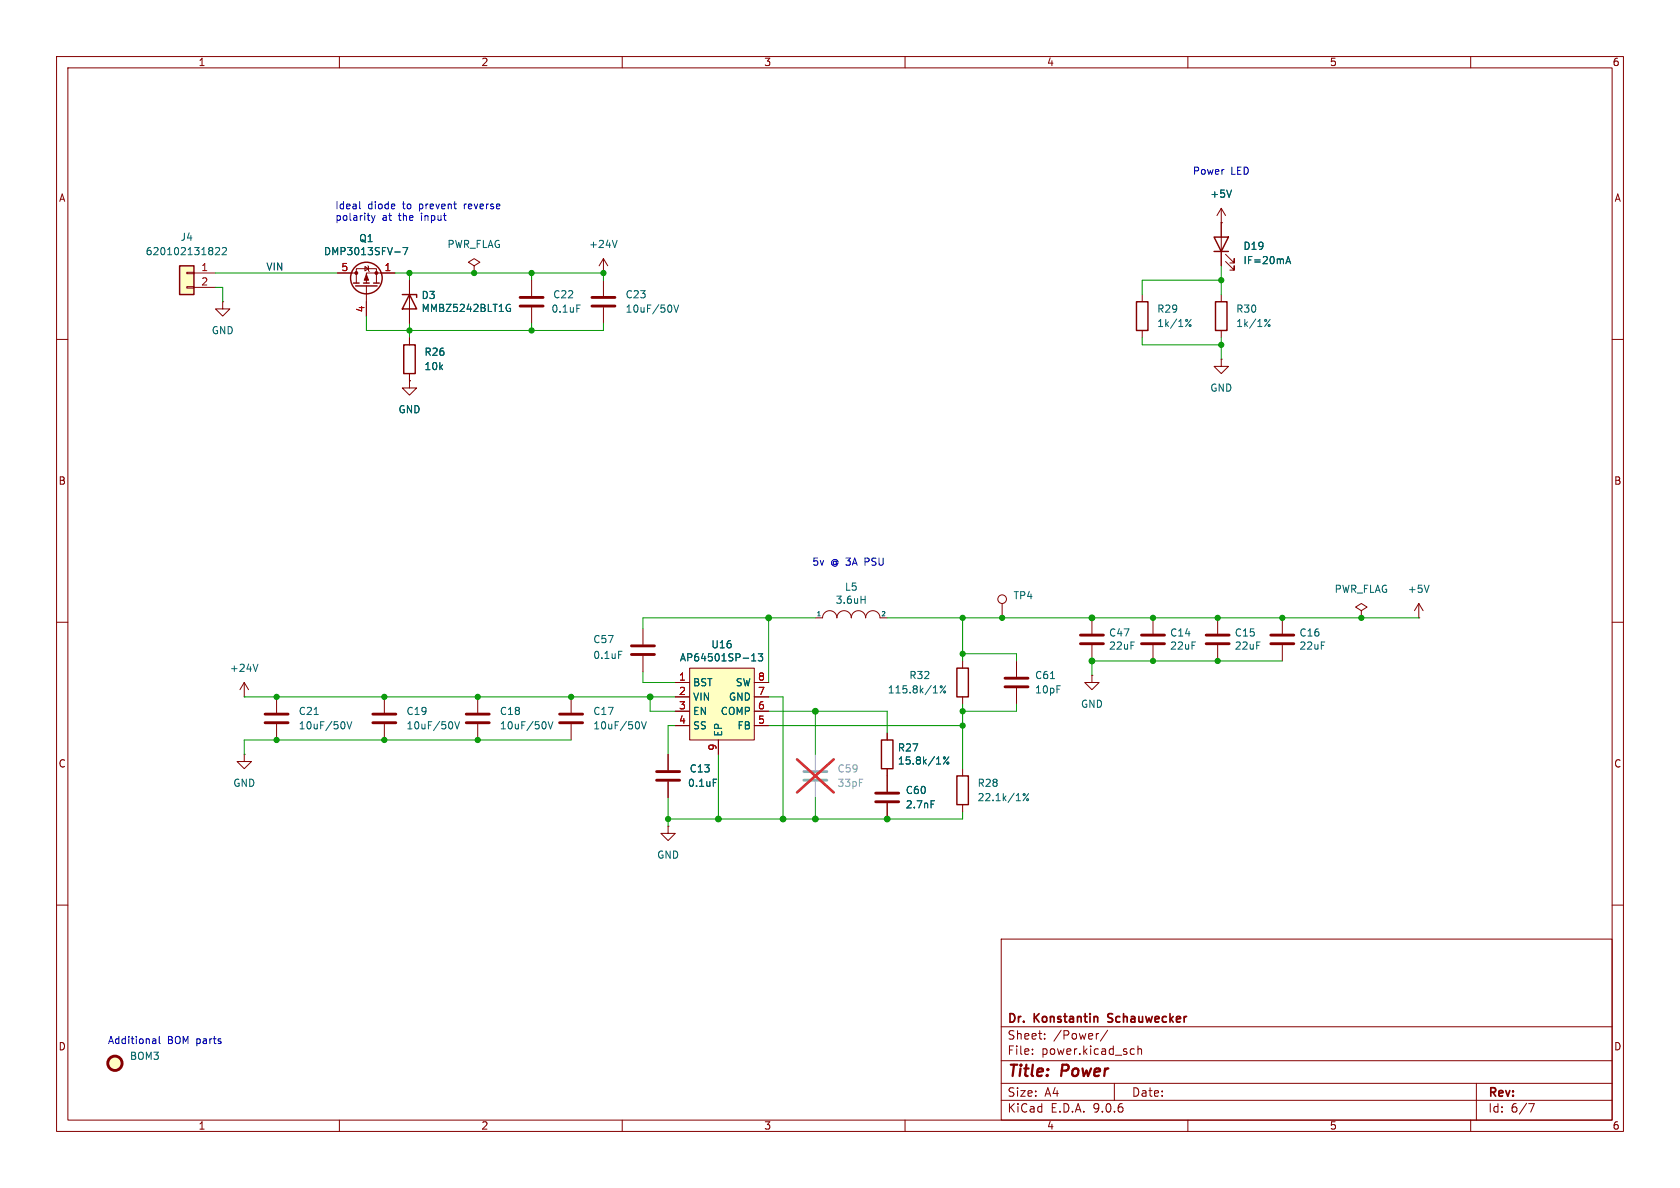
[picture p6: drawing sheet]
<svg xmlns="http://www.w3.org/2000/svg" width="297mm" height="210mm" viewBox="0 0 297 210" stroke-linecap="round" stroke-linejoin="round" font-family="sans-serif">
<g fill="none" stroke="#840000" stroke-width=".18">
<path d="M10 10h277v190h-277zM12 12h273v186h-273zM60 10v2M110 10v2M160 10v2M210 10v2M260 10v2M72.4 49.5v7.7M94 49.5v2.8M94 54.4v2.8M106.7 48.3h.1M106.7 45.7v2.6"/>
<path d="M106.7 49.5v2.8M106.7 54.4v2.8M106.7 45.7l-.8 1.3M106.7 45.7l.7 1.3M10 60h2M285 60h2M10 110h2M113.7 111.1v2.8M113.7 116v2.7M170.2 116.8v1.3M285 110h2M101 123.2v2.8"/>
<path d="M101 128v2.8M170.2 123.2v1.3M10 160h2M177 166h108v32h-108zM285 160h2M60 198v2M110 198v2M160 198v2M177 194.5h108M177 191.5h108M177 187.5h108M177 181.5h108"/>
<path d="M182.5 186.3v.1M182.5 185.5v.1M184.7 183.6v.1M184.7 182.8v.1M194.2 182.7l-.2 .1M195.8 182.1l-1.3 2M197 191.5v3M200.1 185.4l.4 .1M200.5 186.3l-.4 .1M201.2 185.5l.2-.1 .3 .1 .1 .9M201.2 184.9v1.5M210 198v2"/>
<path d="M260 198v2M261 191.5v6.5M270.2 195.1h1l-.6 1.5"/>
</g>
<path d="M195.9 179.3v.5M195.8 180.6l.3 .1" fill="none" stroke="#840000" stroke-width=".3"/>
<path d="M71.1 52.1h2.6v.5M72.4 52.1l1.3 2.5h-2.6zM169.2 118.1h2v5.1h-2z" fill="none" stroke="#840000" stroke-width=".25"/>
<g fill="none" stroke="#006464" stroke-width=".18">
<path d="M90 54.5h.3l-.1 .5-.3 .1-.3-.2M90.2 53.9l-.3-.1-.3 .2M102 53.9h.6M109.1 42.5l-.4 1.3M118.7 54.2v.7M119.1 53.9l.5 1.3 .4-1.3M109.4 115.1h.6M113 127.8v.8M113.4 127.6l.4 1.2 .5-1.2M167.2 121.2l-1 1.3"/>
<circle cx="166.4" cy="121.4" r=".18"/>
<circle cx="167" cy="122.3" r=".18"/>
</g>
<path d="M91.9 52.6h4.1M91.9 54.1h4.1M104.6 52.6h4.1M104.6 54.1h4.1M111.6 114.2h4.1M111.6 115.7h4.1M98.9 126.2h4.1M98.9 127.8h4.1" fill="none" stroke="#840000" stroke-width=".51"/>
<path d="M31.7 47h2.6v5.1h-2.6z" fill="#ffffc2"/>
<path d="M31.7 47h2.6v5.1h-2.6z" fill="none" stroke="#840000" stroke-width=".25"/>
<path d="M33 48.1h1.3v.3h-1.3zM33 50.7h1.3v.2h-1.3zM34.3 48.3h3.8M34.3 50.8h3.8M39.4 53.3v1.3h1.2l-1.2 1.3-1.3-1.3h1.3M39.4 53.3h.1M144.1 109.2h1.3a1.27 1.27 0 0 1 1.3-1.2 1.27 1.27 0 0 1 1.3 1.2 1.27 1.27 0 0 1 1.2-1.2 1.27 1.27 0 0 1 1.3 1.2 1.27 1.27 0 0 1 1.3-1.2 1.27 1.27 0 0 1 1.2 1.2 1.27 1.27 0 0 1 1.3-1.2 1.27 1.27 0 0 1 1.3 1.2h1.2" fill="none" stroke="#840000" stroke-width=".18"/>
<path d="M38.1 43.9l.5-.1 .2 .3-.8 .9h.8M39.3 43.9l.5-.1 .2 .3-.8 .9h.8M152.2 106h.7M152.9 105.4v1.2" fill="none" stroke="#006464" stroke-width=".18"/>
<path d="M142.1 136.4h4.1M142.1 137.9h4.1" fill="none" stroke="#a1a1a1" stroke-width=".51"/>
<path d="M144.1 133.4v2.7M144.1 138.2v2.8" fill="none" stroke="#a1a1a1" stroke-width=".18"/>
<path d="M140.9 134.2l6.5 5.9M147.4 134.2l-6.5 5.9" fill="none" stroke="#e12e31" stroke-width=".46"/>
<path d="M121.9 118.1h11.4v12.7h-11.4z" fill="#ffffc2"/>
<g fill="none" stroke="#840000" stroke-width=".18">
<path d="M215.9 39.4h.1M215.9 36.8v10.2M215.9 36.8l-.8 1.3M215.9 36.8l.8 1.3M59.7 48.3h3.3M63 50v-2.5h3.5v2.5M64.5 47.1l.7 .4-.7 .4zM64.8 50.5v5.4M65 47l.2 .1v.8l.1 .1M69.8 48.3h-5v1.7M72.4 49.5v2.6M72.4 54.6v2.6"/>
<path d="M72.4 59.7v1.3M83.8 47l1-.6-1-.7-1 .7 1 .6v1.3M83.8 48.3h.1M201.9 52.1v1.2M201.9 58.4v1.3M215.9 52.1v1.2M215.9 58.4v1.3M216.7 46.2l1.5 1.6v-.8v.8h-.8M216.7 45l1.5 1.5v-.8v.8h-.8M72.4 67.3v1.3h1.3l-1.3 1.3-1.3-1.3h1.3M72.4 67.3h.1M72.4 66v1.3"/>
<path d="M215.9 63.5v1.3h1.3l-1.3 1.2-1.3-1.2h1.3M215.9 63.5h.1M121.9 118.1h11.4v12.7h-11.4zM177.2 106.7v2.5M179.7 116.8v2.8M193 119.4v1.3h1.3l-1.3 1.2-1.2-1.2h1.2M193 119.4h.1M193 109.2v2.8M193 114v2.8M203.8 109.2v2.8M203.8 114v2.8M215.3 109.2v2.8"/>
<path d="M215.3 114v2.8M226.7 109.2v2.8M226.7 114v2.8M240.7 108l1-.7-1-.6-1.1 .6 1.1 .7v1.2M240.7 109.2h.1M250.8 109.2h.1M250.8 106.7l-.7 1.3M250.8 106.7l.8 1.3M250.8 106.7v2.5M43.2 133.4v1.2h1.2l-1.2 1.3-1.3-1.3h1.3M43.2 133.4h.1M43.2 123.2h.1"/>
<path d="M43.2 120.7l-.8 1.2M43.2 120.7l.7 1.2M43.2 120.7v2.5M48.9 123.2v2.8M48.9 128v2.8M67.9 123.2v2.8M67.9 128v2.8M84.5 123.2v2.8M84.5 128v2.8M118.1 133.4v2.7M118.1 138.2v2.8M119.4 120.7h2.5"/>
<path d="M119.4 123.2h2.5M119.4 125.7h2.5M119.4 128.3h2.5M127 130.8v2.6M133.3 120.7h2.6M133.3 123.2h2.6M133.3 125.7h2.6M133.3 128.3h2.6M156.8 129.5v1.3M156.8 135.9v4.1M170.2 135.9v1.3M179.7 121.7v2.8"/>
<path d="M118.1 146.1v1.2h1.3l-1.3 1.3-1.3-1.3h1.3M118.1 146.1h.1M156.8 142v2.8M170.2 142.2v1.3"/>
<circle cx="177.2" cy="105.9" r=".76"/>
</g>
<g fill="none" stroke="#006464" stroke-width=".18">
<path d="M217.7 33.6l-.4 1.3M69.8 44.5h1M71.2 43.8h.9l-.6 1.2M90 54.5h.3l-.1 .5-.3 .1-.3-.2M90.2 53.9l-.3-.1-.3 .2M209.9 56.5v.3M210.6 56.5l-1 1.2M223.9 56.5v.3M224.5 56.5l-.9 1.2M227.3 46.6l.4-1.3 .5 1.3M227.4 46.3h.6M45.6 117.4l-.4 1.3"/>
<path d="M132.9 116.8h.7M132.9 115.9l.4-.3v1.2M134 115.6h.8l-.4 .4 .4 .2v.5l-.2 .1-.6-.1M185.7 120h.7M252.6 103.4l-.4 1.3M55.5 126.3h.8M60.9 127.8v.8M61.3 127.6l.5 1.2 .4-1.2M80 127.8v.8M80.4 127.6l.4 1.2 .4-1.2M96.5 127.8v.8M96.9 127.6l.4 1.2 .4-1.2"/>
<path d="M126.1 137.7h.6M167.7 133.8l-.9 1.3M164.6 141.5h.6M181.8 140.3l-.9 1.2"/>
<circle cx="210.4" cy="57.6" r=".18"/>
<circle cx="224.4" cy="57.6" r=".18"/>
<circle cx="167" cy="134" r=".18"/>
<circle cx="167.6" cy="134.9" r=".18"/>
<circle cx="181.1" cy="140.5" r=".18"/>
<circle cx="181.7" cy="141.4" r=".18"/>
</g>
<g fill="none" stroke="#840000" stroke-width=".51">
<path d="M177.7 119.9h4M191 112.3h4.1M191 113.8h4.1M201.8 112.3h4.1M201.8 113.8h4.1M213.2 112.3h4.1M213.2 113.8h4.1M224.7 112.3h4M224.7 113.8h4M46.9 126.2h4M46.9 127.8h4M65.9 126.2h4.1"/>
<path d="M65.9 127.8h4.1M82.4 126.2h4.1M82.4 127.8h4.1M116.1 136.4h4M116.1 137.9h4M177.7 121.4h4M154.8 140.2h4.1M154.8 141.7h4.1"/>
<circle cx="20.3" cy="188" r="1.27"/>
</g>
<g fill="none" stroke="#840000" stroke-width=".25">
<path d="M62.5 50h1M62.9 50.5h3.8M64.3 50h1M66 50h1.1M200.9 53.3h2v5.1h-2zM214.6 41.9h2.6l-1.3 2.6zM214.6 44.5h2.6M214.9 53.3h2v5.1h-2zM71.4 61h2v5h-2zM155.8 130.8h2.1v5.1h-2.1zM169.2 137.2h2v5h-2z"/>
<circle cx="64.8" cy="49.1" r="2.79"/>
</g>
<circle cx="20.3" cy="188" r="1.27" fill="#ffffc2" stroke="#ffffc2" stroke-width=".18"/>
<g fill="#840000" stroke="#840000" stroke-width=".18">
<path d="M64.8 48.5l.4 1h-.8z"/>
<circle cx="63" cy="48.3" r=".25"/>
<circle cx="66.5" cy="48.3" r=".25"/>
</g>
<g fill="none" stroke="#009600" stroke-width=".18">
<path d="M38.1 48.3h21.6M38.1 50.8h1.3v2.5M64.8 55.9v2.5h41.9v-1.2M69.8 48.3h36.9v1.2M72.4 48.3v1.2M72.4 57.2v2.5M94 48.3v1.2M94 57.2v1.2M201.9 59.7v1.3h14M215.9 47v5.1M215.9 59.7v3.8M215.9 49.5h-14v2.6"/>
<path d="M113.7 118.7v2h5.7M135.9 109.2v11.5M144.1 109.2h-30.4v1.9M156.8 109.2h94M170.2 115.6h9.5v1.2M170.2 109.2v7.6M226.7 116.8h-33.7v2.6M43.2 123.2h76.2M101 130.8h-57.8v2.6M114.9 123.2v2.5h4.5M119.4 128.3h-1.3v5.1M127 133.4v11.4"/>
<path d="M135.9 125.7h20.9v3.8M135.9 123.2h2.5v21.6M135.9 128.3h34.3M144.1 125.7v7.7M170.2 124.5v11.4M179.7 124.5v1.2h-9.5M118.1 141v5.1M144.1 141v3.8M170.2 143.5v1.3h-52.1"/>
</g>
<path d="M63.6 35.6v1.1l.2 .2M65.7 38.1l.3 .9M66 39l-.3 .4M66.3 38.1l-.3 .9M27.1 183.6h.3l.1 .2v.7M27.5 184.4l-.4 .1M27.5 183.9l-.4 .1M28.2 183.2v1.1l.1 .2" fill="none" stroke="#0000c2" stroke-width=".18"/>
<g fill="#009600" stroke="#009600" stroke-width=".18">
<circle cx="215.9" cy="49.5" r=".46"/>
<circle cx="226.7" cy="109.2" r=".46"/>
<circle cx="240.7" cy="109.2" r=".46"/>
<circle cx="215.9" cy="61" r=".46"/>
<circle cx="215.3" cy="109.2" r=".46"/>
<circle cx="72.4" cy="48.3" r=".46"/>
<circle cx="94" cy="58.4" r=".46"/>
<circle cx="94" cy="48.3" r=".46"/>
<circle cx="106.7" cy="48.3" r=".46"/>
<circle cx="83.8" cy="48.3" r=".46"/>
<circle cx="135.9" cy="109.2" r=".51"/>
<circle cx="156.8" cy="144.8" r=".51"/>
<circle cx="144.1" cy="144.8" r=".51"/>
<circle cx="144.1" cy="125.7" r=".51"/>
<circle cx="170.2" cy="125.7" r=".46"/>
<circle cx="170.2" cy="128.3" r=".46"/>
<circle cx="48.9" cy="130.8" r=".46"/>
<circle cx="101" cy="123.2" r=".46"/>
<circle cx="84.5" cy="123.2" r=".46"/>
<circle cx="72.4" cy="58.4" r=".46"/>
<circle cx="67.9" cy="130.8" r=".46"/>
<circle cx="48.9" cy="123.2" r=".46"/>
<circle cx="67.9" cy="123.2" r=".46"/>
<circle cx="84.5" cy="130.8" r=".46"/>
<circle cx="118.1" cy="144.8" r=".46"/>
<circle cx="127" cy="144.8" r=".51"/>
<circle cx="114.9" cy="123.2" r=".51"/>
<circle cx="138.4" cy="144.8" r=".51"/>
<circle cx="170.2" cy="109.2" r=".46"/>
<circle cx="170.2" cy="115.6" r=".46"/>
<circle cx="177.2" cy="109.2" r=".46"/>
<circle cx="203.8" cy="109.2" r=".46"/>
<circle cx="203.8" cy="116.8" r=".46"/>
<circle cx="193" cy="116.8" r=".51"/>
<circle cx="193" cy="109.2" r=".51"/>
<circle cx="215.3" cy="116.8" r=".46"/>
</g>
<g font-size="2.8" fill="#840000">
<text x="178" y="190.9">Title:</text>
<text x="187.7" y="190.9">Power</text>
</g>
<g font-size="2.1" fill="#840000">
<text x="178" y="184">Sheet:</text>
<text x="178" y="181.2">Dr.</text>
<text x="182.9" y="181.2">Konstantin</text>
<text x="186.2" y="184">/Power/</text>
<text x="196.6" y="181.2">Schauwecker</text>
<text x="178" y="186.7">File:</text>
<text x="184.1" y="186.7">power.kicad_sch</text>
<text x="178" y="196.9">KiCad</text>
<text x="178" y="194.1">Size:</text>
<text x="184.7" y="194.1">A4</text>
<text x="185.7" y="196.9">E.D.A.</text>
<text x="193.3" y="196.9">9.0.6</text>
<text x="200" y="194.1">Date:</text>
<text x="263" y="194.3">Rev:</text>
<text x="263" y="196.9">Id:</text>
<text x="267.1" y="196.9">6/7</text>
</g>
<g font-size="1.8" fill="#840000">
<text x="35" y="11.9">1</text>
<text x="85" y="11.9">2</text>
<text x="135" y="11.9">3</text>
<text x="185" y="11.9">4</text>
<text x="235" y="11.9">5</text>
<text x="285" y="11.9">6</text>
<text x="10.3" y="35.9">A</text>
<text x="285.3" y="35.9">A</text>
<text x="10.3" y="85.9">B</text>
<text x="285.3" y="85.9">B</text>
<text x="10.3" y="135.9">C</text>
<text x="285.3" y="135.9">C</text>
<text x="10.3" y="185.9">D</text>
<text x="285.3" y="185.9">D</text>
<text x="35" y="199.9">1</text>
<text x="85" y="199.9">2</text>
<text x="135" y="199.9">3</text>
<text x="185" y="199.9">4</text>
<text x="235" y="199.9">5</text>
<text x="285" y="199.9">6</text>
</g>
<g font-size="1.8" fill="#0000c2">
<text x="210.8" y="31.1">Power</text>
<text x="217.6" y="31.1">LED</text>
<text x="59.2" y="37.1">Ideal</text>
<text x="59.2" y="39.1">polarity</text>
<text x="65" y="37.1">diode</text>
<text x="67.5" y="39.1">at</text>
<text x="70.6" y="39.1">the</text>
<text x="71.3" y="37.1">to</text>
<text x="74.4" y="37.1">prevent</text>
<text x="74.7" y="39.1">input</text>
<text x="82.5" y="37.1">reverse</text>
<text x="143.5" y="100.1">5v</text>
<text x="146.9" y="100.1">@ 3A</text>
<text x="153.1" y="100.1">PSU</text>
<text x="19" y="184.8">Additional</text>
<text x="29.6" y="184.8">BOM parts</text>
</g>
<g font-size="1.8" fill="#006464">
<text x="213.9" y="35.2">+5V</text>
<text x="25.7" y="45.3">620102131822</text>
<text x="31.8" y="42.8">J4</text>
<text x="57.2" y="45.3">DMP3013SFV-7</text>
<text x="63.4" y="43">Q1</text>
<text x="79" y="44">PWR_FLAG</text>
<text x="104" y="44">+24V</text>
<text x="219.7" y="46.9">IF=20mA</text>
<text x="219.7" y="44.4">D19</text>
<text x="74.4" y="53.1">D3</text>
<text x="97.7" y="52.9">C22</text>
<text x="110.5" y="52.9">C23</text>
<text x="37.3" y="59.3">GND</text>
<text x="74.4" y="55.3">MMBZ5242BLT1G</text>
<text x="97.4" y="55.5">0.1uF</text>
<text x="110.5" y="55.5">10uF/50V</text>
<text x="204.5" y="55.5">R29</text>
<text x="204.5" y="58">1k/1%</text>
<text x="218.4" y="55.5">R30</text>
<text x="218.4" y="58">1k/1%</text>
<text x="74.9" y="65.6">10k</text>
<text x="74.9" y="63.1">R26</text>
<text x="213.9" y="69.4">GND</text>
<text x="70.4" y="73.3">GND</text>
<text x="147.6" y="106.9">3.6uH</text>
<text x="149.3" y="104.6">L5</text>
<text x="179.1" y="106.1">TP4</text>
<text x="235.8" y="105">PWR_FLAG</text>
<text x="248.8" y="105">+5V</text>
<text x="104.8" y="113.9">C57</text>
<text x="196" y="112.7">C47</text>
<text x="206.8" y="112.7">C14</text>
<text x="218.2" y="112.7">C15</text>
<text x="229.6" y="112.7">C16</text>
<text x="40.5" y="119">+24V</text>
<text x="104.8" y="116.7">0.1uF</text>
<text x="120.1" y="117.1">AP64501SP-13</text>
<text x="125.7" y="114.8">U16</text>
<text x="196" y="115">22uF</text>
<text x="206.8" y="115">22uF</text>
<text x="218.2" y="115">22uF</text>
<text x="229.6" y="115">22uF</text>
<text x="122.4" y="121.5">BST</text>
<text x="122.4" y="124.1">VIN</text>
<text x="128.8" y="124.1">GND</text>
<text x="130" y="121.5">SW</text>
<text x="156.9" y="122.8">115.8k/1%</text>
<text x="160.7" y="120.2">R32</text>
<text x="182.9" y="120.2">C61</text>
<text x="182.9" y="122.8">10pF</text>
<text x="191" y="125.3">GND</text>
<text x="52.7" y="129.1">10uF/50V</text>
<text x="52.7" y="126.6">C21</text>
<text x="71.8" y="129.1">10uF/50V</text>
<text x="71.8" y="126.6">C19</text>
<text x="88.3" y="129.1">10uF/50V</text>
<text x="88.3" y="126.6">C18</text>
<text x="104.8" y="129.1">10uF/50V</text>
<text x="104.8" y="126.6">C17</text>
<text x="122.4" y="126.6">EN</text>
<text x="122.4" y="129.1">SS</text>
<text x="127.3" y="126.6">COMP</text>
<text x="127.9" y="130.3" transform="rotate(-90 127.9 130.3)">EP</text>
<text x="130.3" y="129.1">FB</text>
<text x="121.8" y="136.8">C13</text>
<text x="158.6" y="133">R27</text>
<text x="158.6" y="135.4">15.8k/1%</text>
<text x="41.1" y="139.3">GND</text>
<text x="121.5" y="139.3">0.1uF</text>
<text x="160" y="140.6">C60</text>
<text x="160" y="143.1">2.7nF</text>
<text x="172.7" y="139.3">R28</text>
<text x="172.7" y="141.8">22.1k/1%</text>
<text x="116.1" y="152">GND</text>
<text x="22.9" y="187.6">BOM3</text>
</g>
<text font-size="1.8" fill="#0f0f0f" x="47" y="47.9">VIN</text>
<g font-size="1.8" fill="#a90000">
<text x="35.5" y="48">1</text>
<text x="35.5" y="50.5">2</text>
<text x="60.3" y="48">5</text>
<text x="67.9" y="48">1</text>
<text x="64.5" y="55.3" transform="rotate(-90 64.5 55.3)">4</text>
<text x="119.9" y="120.4">1</text>
<text x="119.9" y="122.9">2</text>
<text x="119.9" y="125.5">3</text>
<text x="133.9" y="120.4">8</text>
<text x="133.9" y="122.9">7</text>
<text x="133.9" y="125.5">6</text>
<text x="119.9" y="128">4</text>
<text x="133.9" y="128">5</text>
<text x="126.7" y="132.8" transform="rotate(-90 126.7 132.8)">9</text>
</g>
<g font-size="1.8" fill="#989898">
<text x="148" y="136.8">C59</text>
<text x="148" y="139.3">33pF</text>
</g>
<g font-size="1.1" fill="#006464">
<text x="144.3" y="109">1</text>
<text x="155.7" y="109">2</text>
</g>
</svg>
